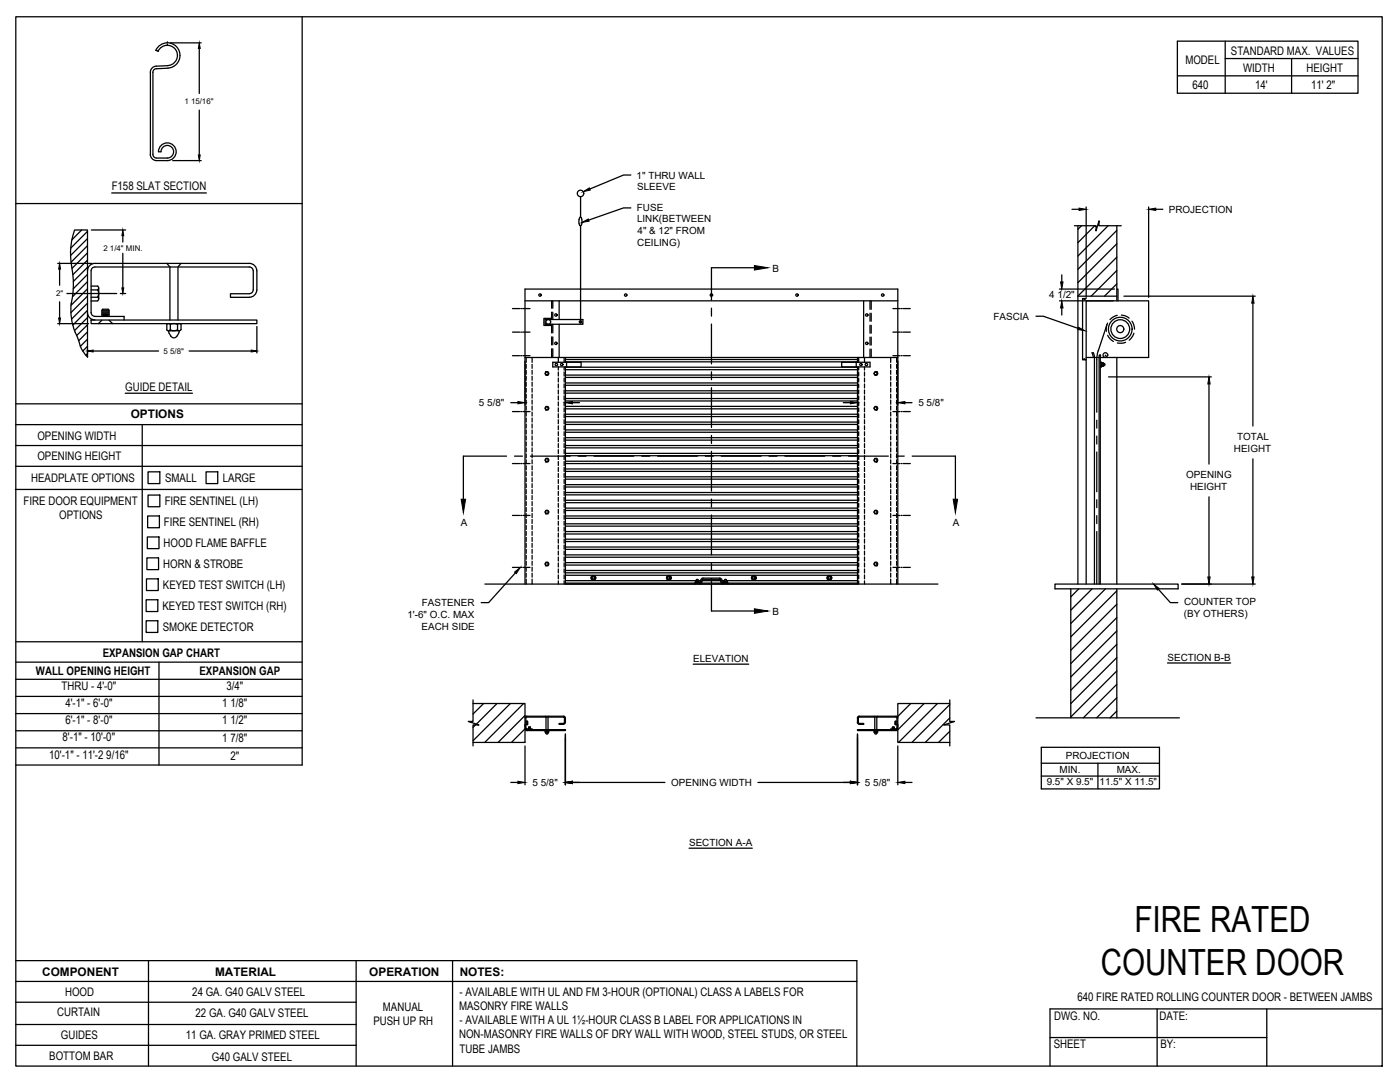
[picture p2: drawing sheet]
<svg xmlns="http://www.w3.org/2000/svg" width="279mm" height="216mm" viewBox="0 0 279 216" stroke-linecap="round" stroke-linejoin="round" font-family="sans-serif">
<!-- layer: ANNOTATIONS -->
<g fill="none" stroke="#000" stroke-width=".25">
<path d="M34 8.6h6.2M39.8 9.7v8.9M34.5 32h5.7M39.8 22v8.9M125.9 34.9h-1.5l-6.7 2.8M11.5 52.6h6.9M11.9 53.7v3.2M13.4 58.6h9.9M18.2 45.9h6.9M24 58.6h1.1M24.5 47v1.3M24.5 50.5v6.9"/>
<path d="M125.9 41.5h-1.5l-6.9 2.4M211.4 57.7h11M211.9 54.8v1.5M213.9 41.8h1.4M216.8 41.3v18M224.3 59.1h26.2M229.2 41.3v18M230.7 41.8h1.4M11.5 64.6h6.2M11.9 60.2v3.3M17.5 69.7v1M18.6 70h13"/>
<path d="M37.7 70h12.4M51.3 65.2v5.2M104.8 72.1v8.7M112.8 79.5v1.3M171.1 79.5v1.3M179.2 72v8.8M206.8 63.1h1.4l7 2.4M211.4 60h10.8M211.9 61.4v1.5M221.2 75.2h20.5M241.3 76.6v16M250 60.5v24.5"/>
<path d="M101.9 80.3h1.5M114.2 80.3h1.5M168.3 80.3h1.4M180.6 80.3h1.4M241.3 99.1v16M250 91.6v23.5M102.9 114.3l-5.4 5.9h-1.5M231.2 117.6l2.4 2.6h1.5M235.8 116.5h14.7M138.3 132.5h11.1M233 132.3h12.6M101.9 156.1h1.5"/>
<path d="M104.8 148.8v7.8M112.8 146.5v10.1M114.2 156.1h18.5M151.3 156.1h18.4M171.1 146.5v10.1M179.2 148.8v7.8M180.6 156.1h1.4M207.8 149.1h23.6v8.3h-23.6zM207.8 152.3h23.6M207.8 154.9h23.6M219.1 152.3v5.1M137.5 169.2h12.6"/>
</g>
<!-- layer: SECTION CUTS -->
<g fill="none" stroke="#000" stroke-width=".25">
<path d="M150.6 53.4h-8.6v6.5M142 61.5v1.6M142 64.7v7.9M142 74.2v1.6M142 77.4v7.9M101.1 91h-8.6v8.6M102.7 91h1.6M105.9 91h7.9M115.4 91h1.6M118.6 91h7.9M128.1 91h1.6M131.3 91h7.9"/>
<path d="M140.8 91h1.6M142 86.9v1.6M142 90.1v7.9M142 99.6v1.6M144 91h7.9M153.5 91h1.6M156.7 91h7.9M166.2 91h1.6M169.4 91h7.9M178.9 91h1.6M182.1 91h8.6v8.6M142 102.8v7.9"/>
<path d="M142 112.3v1.6M142 115.5v6.4h8.6"/>
</g>
<path d="M150.6 53l2.7 .4-2.7 .5zM92 99.6h.9l-.4 2.7zM190.2 99.6h.9l-.4 2.7zM150.6 121.5l2.7 .4-2.7 .5z" fill="#000" stroke="#000" stroke-width=".2"/>
<!-- layer: PUSH UP OPERATION RH -->
<g fill="none" stroke="#000" stroke-width=".25">
<path d="M115.9 39.3v4M115.9 45.1v19.4M115.9 43.4a.32 .32 0 0 0-.3 .1 .32 .32 0 0 0 0 .3l-.1 .3a.78 .78 0 0 0 .4 .9M115.9 43.4l.2 .4M116.1 43.8v.7M116.1 44.6l-.2 .4M214.4 45h4.3v1.1l.6-2v.9h4.5M215.1 45v71.5M215.8 45l-.7 .8M216.3 59.8l.5-.2h-.8v12.2h.8l-.5-.2M218.5 45l-3.4 3.4M219.3 44.2v.1"/>
<path d="M221.1 45l-6 6.1M222.9 57.7h.2v2.3M222.9 45v15M222.9 46l-7.8 7.7M222.9 48.6l-7.8 7.8M222.9 51.3l-7.8 7.8h7.8M222.9 54l-5.1 5.1M222.9 56.6l-2.5 2.5M102.3 66.3h1.4M102.3 71h1.4M102.3 61.6h1.4M103.9 71h.2"/>
<path d="M103.9 66.3h.2M103.9 61.6h.2M104.3 66.3h1.5M104.3 61.6h1.5M104.4 71h1.4M104.8 71.3h74.4M104.8 60h74.4M105 71.3v1M105 72.7v.8M105 73.9v.8M105 75.1v.8M105 76.3v.8"/>
<path d="M105 77.5v.8M105 78.7v.7M105 79.8v.8M106.2 71.3v1M106.2 72.7v.8M106.2 73.9v.8M106.2 75.1v.8M106.2 76.3v.8M106.2 77.5v.8M106.2 78.7v.7M106.2 79.8v.8M108.8 63.8h7.5v.9h-7.5z"/>
<path d="M108.9 74.2h.5l.2 .3-.2 .4h-.5l-.1-.4zM110.1 63.5h-1.6v1.4h1.6M110.1 60v1.5M110.1 62.3v1.5M110.1 64.7v1.7M110.1 67.2v1.6M110.1 69.6v1.7M110.3 72.3h5.7v.9h-5.7zM110.3 60v1.5M110.3 62.3v1.5M110.3 64.7v1.7M110.3 67.2v1.6"/>
<path d="M110.3 69.6v1.7M111.4 71.3v1M111.4 73.2v.7M111.4 74.2v.8M111.4 75.4v.8M111.4 76.6v.8M111.4 77.8v.8M111.4 79v.8M111.6 60v3.8M111.6 64.7v6.6M112.6 71.3v1M112.6 73.2v.7"/>
<path d="M112.6 74.2v.8M112.6 75.4v.8M112.6 76.6v.8M112.6 77.8v.8M112.6 79v.8M112.8 79.5h58.3M112.8 78.4h58.3M112.8 78h58.3M112.8 75.3h58.3M112.8 74.8h58.3M112.8 76.4h58.3M112.8 76.9h58.3"/>
<path d="M112.8 73.8h58.3M112.8 73.3h58.3M112.8 71.7h58.3M112.8 72.2h58.3M112.8 71.3v1M112.8 73.2v43.3M113.1 72.3v.9M168 72.3h5.6v.9h-5.6zM170.9 72.3v.9M171.1 71.3v1M171.1 73.2v43.3M171.4 71.3v1"/>
<path d="M171.4 73.2v.7M171.4 74.2v.8M171.4 75.4v.8M171.4 76.6v.8M171.4 77.8v.8M171.4 79v.8M172.4 60v11.3M172.5 71.3v1M172.5 73.2v.7M172.5 74.2v.8M172.5 75.4v.8M172.5 76.6v.8"/>
<path d="M172.5 77.8v.8M172.5 79v.8M173.6 60v1.7M173.6 62.5v1.6M173.6 64.9v1.6M173.6 67.3v1.6M173.6 69.7v1.6M173.9 60v1.7M173.9 62.5v1.6M173.9 64.9v1.6M173.9 67.3v1.6M173.9 69.7v1.6"/>
<path d="M174.6 74.2h.4l.2 .3-.2 .4h-.4l-.2-.4zM177.8 71.3v1M177.8 72.7v.8M177.8 73.9v.8M177.8 75.1v.8M177.8 76.3v.8M177.8 77.5v.8M177.8 78.7v.7M177.8 79.8v.8M178.2 66.3h1.4M178.2 71h1.4M178.2 61.6h1.4"/>
<path d="M178.9 71.3v1M178.9 72.7v.8M178.9 73.9v.8M178.9 75.1v.8M178.9 76.3v.8M178.9 77.5v.8M178.9 78.7v.7M178.9 79.8v.8M179.8 66.3h.2M179.8 71h.2M179.8 61.6h.2M180.2 66.3h1.5"/>
<path d="M180.2 61.6h1.5M180.3 71h1.4M216.8 71.3h2.6v45.2M218.2 71.3l-.3-.9a.71 .71 0 0 1 .5 .9v45.2M218.9 71.8v10.5M219.4 71.3v-.4h.2v.4M219.6 72.3h.2v.9h-.2M219.9 72.5l-.1-.1h.3v.1M219.9 72.6v.5l.2-.1v-.4M219.9 72.9h.2M219.9 72.6h.2M220.3 73h-.1"/>
<path d="M220.3 72.5h-.1v.5M220.3 72.5l.2 .2-.2 .3M220.6 70.9l.2 .2 .2-.1a.47 .47 0 0 0-.3-.6 .47 .47 0 0 0-.6 .4 .47 .47 0 0 0 .5 .5M220.9 64.8l-1.8 5.5-.2 1.5M221 64.5l-.2 .9v.7M221.1 66.9l.5 .7 .6 .5M222.9 71.3v45.2M223 62.9l-.7 .3-.8 .6M223.8 62.9l.8 .2 .7 .4M224.6 68.3l-.9 .2-.7-.1M225.9 64.1l.4 .6 .1 1M226.3 66.5l-.2 .6-.7 .8"/>
<path d="M102.3 92.5h1.4M102.3 82.1h1.4M103.9 92.5h.2M103.9 82.1h.2M104.4 92.5h1.4M104.4 82.1h1.4M105 81v.8M105 82.2v.8M105 83.4v.8M105 84.6v.8M105 85.8v.8M105 87v.8"/>
<path d="M105 88.2v.8M105 89.4v.8M105 90.6v.8M105 91.8v.7M105 92.9v.8M105 94.1v.8M105 95.3v.8M105 96.5v.8M105 97.7v.8M105 98.9v.8M106.2 81v.8M106.2 82.2v.8"/>
<path d="M106.2 83.4v.8M106.2 84.6v.8M106.2 85.8v.8M106.2 87v.8M106.2 88.2v.8M106.2 89.4v.8M106.2 90.6v.8M106.2 91.8v.7M106.2 92.9v.8M106.2 94.1v.8M106.2 95.3v.8M106.2 96.5v.8"/>
<path d="M106.2 97.7v.8M106.2 98.9v.8M108.9 91.5h.5l.2 .3-.2 .4h-.5l-.1-.4zM108.9 81.1h.5l.2 .4-.2 .3h-.5l-.1-.3zM111.4 80.2v.8M111.4 81.4v.8M111.4 82.6v.8M111.4 83.8v.8M111.4 85v.7M111.4 86.1v.8M111.4 87.3v.8M111.4 88.5v.8"/>
<path d="M111.4 89.7v.8M111.4 90.9v.8M111.4 92.1v.8M111.4 93.3v.8M111.4 94.5v.8M111.4 95.7v.8M111.4 96.9v.8M111.4 98v.8M111.4 99.3v.7M112.6 80.2v.8M112.6 81.4v.8M112.6 82.6v.8"/>
<path d="M112.6 83.8v.8M112.6 85v.7M112.6 86.1v.8M112.6 87.3v.8M112.6 88.5v.8M112.6 89.7v.8M112.6 90.9v.8M112.6 92.1v.8M112.6 93.3v.8M112.6 94.5v.8M112.6 95.7v.8M112.6 96.9v.8"/>
<path d="M112.6 98v.8M112.6 99.3v.7M112.8 99.8h58.3M112.8 97.2h58.3M112.8 96.7h58.3M112.8 98.3h58.3M112.8 98.7h58.3M112.8 94.1h58.3M112.8 93.6h58.3M112.8 95.1h58.3M112.8 95.6h58.3M112.8 90.9h58.3"/>
<path d="M112.8 90.5h58.3M112.8 92h58.3M112.8 92.5h58.3M112.8 89.4h58.3M112.8 88.9h58.3M112.8 86.3h58.3M112.8 85.8h58.3M112.8 87.3h58.3M112.8 87.8h58.3M112.8 83.1h58.3M112.8 82.7h58.3M112.8 84.2h58.3"/>
<path d="M112.8 84.7h58.3M112.8 80h58.3M112.8 81.1h58.3M112.8 81.6h58.3M171.4 80.2v.8M171.4 81.4v.8M171.4 82.6v.8M171.4 83.8v.8M171.4 85v.7M171.4 86.1v.8M171.4 87.3v.8M171.4 88.5v.8"/>
<path d="M171.4 89.7v.8M171.4 90.9v.8M171.4 92.1v.8M171.4 93.3v.8M171.4 94.5v.8M171.4 95.7v.8M171.4 96.9v.8M171.4 98v.8M171.4 99.3v.7M172.5 80.2v.8M172.5 81.4v.8M172.5 82.6v.8"/>
<path d="M172.5 83.8v.8M172.5 85v.7M172.5 86.1v.8M172.5 87.3v.8M172.5 88.5v.8M172.5 89.7v.8M172.5 90.9v.8M172.5 92.1v.8M172.5 93.3v.8M172.5 94.5v.8M172.5 95.7v.8M172.5 96.9v.8"/>
<path d="M172.5 98v.8M172.5 99.3v.7M174.6 91.5h.4l.2 .3-.2 .4h-.4l-.2-.4zM174.6 81.1h.4l.2 .4-.2 .3h-.4l-.2-.3zM177.8 81v.8M177.8 82.2v.8M177.8 83.4v.8M177.8 84.6v.8M177.8 85.8v.8M177.8 87v.8M177.8 88.2v.8M177.8 89.4v.8"/>
<path d="M177.8 90.6v.8M177.8 91.8v.7M177.8 92.9v.8M177.8 94.1v.8M177.8 95.3v.8M177.8 96.5v.8M177.8 97.7v.8M177.8 98.9v.8M178.2 92.5h1.4M178.2 82.1h1.4M178.9 81v.8M178.9 82.2v.8"/>
<path d="M178.9 83.4v.8M178.9 84.6v.8M178.9 85.8v.8M178.9 87v.8M178.9 88.2v.8M178.9 89.4v.8M178.9 90.6v.8M178.9 91.8v.7M178.9 92.9v.8M178.9 94.1v.8M178.9 95.3v.8M178.9 96.5v.8"/>
<path d="M178.9 97.7v.8M178.9 98.9v.8M179.8 92.5h.2M179.8 82.1h.2M180.3 92.5h1.4M180.3 82.1h1.4M218.9 83.8v1.6M218.9 87v1.6M218.9 90.2v7.9M218.9 99.7v1.6M96.8 116.5h90.4M102.3 102.8h1.4"/>
<path d="M102.3 113.2h1.4M103.9 102.8h.2M103.9 113.2h.2M104.4 102.8h1.4M104.4 113.2h1.4M104.8 116.5v-58.8h74.4v58.8M105 100.1v.8M105 101.3v.8M105 102.5v.8M105 103.7v.8M105 104.9v.7M105 106v.8"/>
<path d="M105 107.2v.8M105 108.4v.8M105 109.6v.8M105 110.8v.8M105 112v.8M105 113.2v.8M105 114.4v.8M105 115.6v.9M106.2 100.1v.8M106.2 101.3v.8M106.2 102.5v.8M106.2 103.7v.8"/>
<path d="M106.2 104.9v.7M106.2 106v.8M106.2 107.2v.8M106.2 108.4v.8M106.2 109.6v.8M106.2 110.8v.8M106.2 112v.8M106.2 113.2v.8M106.2 114.4v.8M106.2 115.6v.9M108.9 112.2h.5l.2 .3-.2 .4h-.5l-.1-.4zM108.9 101.8h.5l.2 .4-.2 .3h-.5l-.1-.3z"/>
<path d="M111.4 100.4v.8M111.4 101.6v.8M111.4 102.8v.8M111.4 104v.8M111.4 105.2v.8M111.4 106.4v.8M111.4 107.6v.8M111.4 108.8v.8M111.4 110v.7M111.4 111.1v.9M111.4 112.3v.8M111.4 113.5v.8"/>
<path d="M111.4 114.7v.8M111.4 115.9v.6M112.6 100.4v.8M112.6 101.6v.8M112.6 102.8v.8M112.6 104v.8M112.6 105.2v.8M112.6 106.4v.8M112.6 107.6v.8M112.6 108.8v.8M112.6 110v.7M112.6 111.1v.9"/>
<path d="M112.6 112.3v.8M112.6 113.5v.8M112.6 114.7v.8M112.6 115.9v.6M112.8 111.2h58.3M112.8 110.7h58.3M112.8 100.3h58.3M112.8 103.4h58.3M112.8 103h58.3M112.8 101.4h58.3M112.8 101.9h58.3M112.8 106.6h58.3"/>
<path d="M112.8 106.1h58.3M112.8 104.5h58.3M112.8 105h58.3M112.8 109.6h58.3M112.8 109.2h58.3M112.8 107.6h58.3M112.8 108.1h58.3M112.8 116.4h58.3M112.8 114.8h58.3M112.8 115.9h26.1M112.8 114.3h58.3M112.8 112.8h58.3"/>
<path d="M112.8 112.3h58.3M112.8 113.8h58.3M118.2 114.9h.5l.2 .4-.2 .4h-.5l-.2-.4zM133.3 114.9h.4l.3 .4-.3 .4h-.4l-.3-.4zM138.7 116.5v-.2h.9l.2-.2a.52 .52 0 0 1 .5-.7l3.3-.1a.7 .7 0 0 1 .6 .9l1.1 .1v.2M139 116.2h.3M139 116v.3h-.2v-.3h.5M139 115.7l-.1 .3 .5-.1v-.1M139.3 115.7h-.3M139.3 115.7l.1 .1M139.4 116h.1l-.1 .3zM139.4 115.9h.4"/>
<path d="M140.1 115.9h3.8M140.3 115.6l-.2 .2a.56 .56 0 0 1-.5 .7M140.3 115.6h3.3M143.6 115.6l.2 .2M143.8 116l.3 .5h.2M143.9 115.8v.3M144.1 115.9h.4M144.6 115.8l-.1 .1 .6 .1M144.6 116.2h.4M144.6 116h.4M144.6 116h-.1l-.1 .2 .2 .1M144.6 116v.2"/>
<path d="M144.7 115.7l-.1 .1M144.9 115.7h-.3M144.9 115.7l.2 .2M145 116v.2M145 116h.2l-.1 .2h-.1M145.1 115.9h26M150.2 114.9h.5l.2 .4-.2 .4h-.5l-.2-.4zM165.3 114.9h.5l.2 .4-.2 .4h-.5l-.2-.4zM171.4 100.4v.8M171.4 101.6v.8M171.4 102.8v.8M171.4 104v.8"/>
<path d="M171.4 105.2v.8M171.4 106.4v.8M171.4 107.6v.8M171.4 108.8v.8M171.4 110v.7M171.4 111.1v.9M171.4 112.3v.8M171.4 113.5v.8M171.4 114.7v.8M171.4 115.9v.6M172.5 100.4v.8M172.5 101.6v.8"/>
<path d="M172.5 102.8v.8M172.5 104v.8M172.5 105.2v.8M172.5 106.4v.8M172.5 107.6v.8M172.5 108.8v.8M172.5 110v.7M172.5 111.1v.9M172.5 112.3v.8M172.5 113.5v.8M172.5 114.7v.8M172.5 115.9v.6"/>
<path d="M174.6 112.2h.4l.2 .3-.2 .4h-.4l-.2-.4zM174.6 101.8h.4l.2 .4-.2 .3h-.4l-.2-.3zM177.8 100.1v.8M177.8 101.3v.8M177.8 102.5v.8M177.8 103.7v.8M177.8 104.9v.7M177.8 106v.8M177.8 107.2v.8M177.8 108.4v.8M177.8 109.6v.8M177.8 110.8v.8"/>
<path d="M177.8 112v.8M177.8 113.2v.8M177.8 114.4v.8M177.8 115.6v.9M178.2 102.8h1.4M178.2 113.2h1.4M178.9 100.1v.8M178.9 101.3v.8M178.9 102.5v.8M178.9 103.7v.8M178.9 104.9v.7M178.9 106v.8"/>
<path d="M178.9 107.2v.8M178.9 108.4v.8M178.9 109.6v.8M178.9 110.8v.8M178.9 112v.8M178.9 113.2v.8M178.9 114.4v.8M178.9 115.6v.9M179.8 102.8h.2M179.8 113.2h.2M180.3 102.8h1.4M180.3 113.2h1.4"/>
<path d="M210.5 116.5h24.6v1h-24.6zM213.7 117.5v25.7M215.3 117.5l-1.6 1.6M216.8 116.5v-56.5h12.4v11.3h-9.6v45.2M218 117.5l-4.3 4.3M218.9 102.9v1.6M218.9 106.1v10.4M220.6 117.5l-6.9 6.9M222.9 117.9l-9.2 9.2M222.9 117.5v25.7M94.4 139.7v4.3h-.9l2.1 .7h-1.2v4.1M189.5 139.7v4.3h1l-2.1 .7h1.1v4.1"/>
<path d="M222.9 120.6l-9.2 9.2M222.9 123.2l-9.2 9.2M222.9 125.9l-9.2 9.2M222.9 128.6l-9.2 9.1M222.9 131.2l-9.2 9.2M222.9 133.9l-9.2 9.2M222.9 136.5l-6.7 6.7M222.9 139.2l-4 4M94.4 140.4h10.4v7.7h-10.4M94.9 144.7l-.5 .4M96.5 140.4l-2.1 2.1M99.2 140.4l-4.1 4.1"/>
<path d="M101.9 140.4l-7.5 7.4M104.5 140.4l-7.8 7.7M104.8 144.5v.6M104.8 142.8l-5.4 5.3M104.8 145.4l-2.7 2.7M104.8 148.1h-.1M104.8 145.2l.3 .4M104.8 143.2l.3-.3h7.4l.3 .3M104.9 143.9h.3v.2M104.9 145.6h7.9v.2h-7.9zM104.9 144.6h.4M104.9 144.1h.3"/>
<path d="M104.9 144.4h.4M105.1 143.1l-.2 .1v2l.2 .2h1.1v.2M105.1 143.1h7.4M105.2 144.4v.2M105.2 144.1v.3M105.3 144v.5M105.5 145.1h.4M105.5 145.3h.4M105.5 145.2h.4M105.5 145.6l-.2 .2M105.5 145.1v.3M105.5 145.4h.3"/>
<path d="M105.5 145.3h.3M105.5 145.2h.3M105.9 145.6l.1 .2M105.9 145.1v.3M108.8 145.8h.2M108.8 142.9l.2 .2v2.5M108.8 145.8v.3M108.9 146.2v-.1h.5v.2M108.9 146.3l.2 .2 .3-.2M109 146.1h-.2M109 146.1h.3M109.3 145.8h-.3v.3"/>
<path d="M109.3 145.8h.2M109.3 145.8v.3M109.5 146.1h-.2M109.5 142.9l-.1 .2v2.5M109.5 145.8v.3M112.5 143.1l.1 .1v1M112.6 144.2l-.1 .2h-.9v.1h.9M112.8 144.2l-.3 .3M112.8 143.3v.9M171.1 144.2l.4 .3M171.1 145.6h7.9v.2h-7.9zM171.3 144.2l.2 .2h.9v.1h-.9"/>
<path d="M171.5 143.1l-.2 .1v1M171.5 143.1h7.3M174.4 145.8h.2M174.4 142.9l.2 .2v2.5M174.4 145.8v.3h.2M174.6 146.3l.2 .2 .2-.2M174.6 145.8h.4v.3h-.4zM175 145.8h.2M175 146.1v.2M175.1 146.1h-.6v.1M175.1 146.1h-.1M175.2 142.9l-.2 .2v2.5"/>
<path d="M175.2 145.8v.3M178.1 145.3h.4M178.1 145.2h.4M178.1 145.1h.4M178.1 145.6l-.2 .2M178.1 145.1v.3M178.2 145.4h.2M178.2 145.3h.2M178.2 145.2h.2M178.5 145.6l.1 .2M178.5 145.1v.3M178.6 144v.5"/>
<path d="M178.7 144.6h.3M178.7 144.4h.3M178.7 144.1v.3M178.7 144.4v.2M178.7 144.1h.3M178.8 143.1l.2 .1v2l-.2 .2h-1v.2M179 143.9h-.3v.2M179.2 145.2l-.4 .4M179.2 143.2l-.4-.3h-7.3l-.3 .2-.1 1.1M179.2 144.5v.6M181.8 140.4l-2.6 2.6M184.4 140.4l-5.2 5.2"/>
<path d="M187.1 140.4l-7.8 7.7M189.5 140.4h-10.3v7.7h10.3M189.5 140.6l-7.5 7.5M189.5 143.3l-4.8 4.8M189.5 145.9l-2.2 2.2M206.8 143.2h28.6M222.9 141.9l-1.4 1.3"/>
<circle cx="115.9" cy="38.6" r=".65"/>
<circle cx="107.8" cy="58.9" r=".24"/>
<circle cx="124.9" cy="58.9" r=".24"/>
<circle cx="142" cy="58.9" r=".24"/>
<circle cx="159.1" cy="58.9" r=".24"/>
<circle cx="176.2" cy="58.9" r=".24"/>
<circle cx="109.1" cy="74.5" r=".29"/>
<circle cx="109.4" cy="64.2" r=".48"/>
<circle cx="110.9" cy="62.9" r=".24"/>
<circle cx="110.9" cy="68.5" r=".24"/>
<circle cx="111" cy="72.7" r=".24"/>
<circle cx="112.1" cy="72.7" r=".24"/>
<circle cx="115.9" cy="64.2" r=".24"/>
<circle cx="171.8" cy="72.7" r=".24"/>
<circle cx="172.9" cy="72.7" r=".24"/>
<circle cx="173" cy="68.5" r=".24"/>
<circle cx="173" cy="62.9" r=".24"/>
<circle cx="174.8" cy="74.5" r=".29"/>
<circle cx="223.6" cy="65.7" r="1.87"/>
<circle cx="223.6" cy="65.7" r="2.36"/>
<circle cx="223.6" cy="65.7" r=".71"/>
<circle cx="109.1" cy="91.8" r=".29"/>
<circle cx="109.1" cy="81.5" r=".29"/>
<circle cx="174.8" cy="81.5" r=".29"/>
<circle cx="174.8" cy="91.8" r=".29"/>
<circle cx="109.1" cy="112.5" r=".29"/>
<circle cx="109.1" cy="102.2" r=".29"/>
<circle cx="118.4" cy="115.3" r=".48"/>
<circle cx="118.4" cy="115.3" r=".24"/>
<circle cx="133.5" cy="115.3" r=".48"/>
<circle cx="133.5" cy="115.3" r=".24"/>
<circle cx="150.4" cy="115.3" r=".48"/>
<circle cx="150.4" cy="115.3" r=".24"/>
<circle cx="165.5" cy="115.3" r=".48"/>
<circle cx="165.5" cy="115.3" r=".24"/>
<circle cx="174.8" cy="112.5" r=".29"/>
<circle cx="174.8" cy="102.2" r=".29"/>
</g>
<!-- layer: ANNOTATIONS -->
<g fill="#000" stroke="#000" stroke-width=".2">
<path d="M39.8 8.6l.2 1.1h-.4zM39.6 30.9h.4l-.2 1.1zM116.4 38.2l1.2-.7 .2 .4zM11.9 52.6l.2 1.1h-.4zM24.3 57.4h.4l-.2 1.2zM24.5 45.9l.2 1.1h-.4zM116.1 44.4l1.3-.7 .2 .4zM211.7 56.3h.5l-.3 1.4zM215.3 41.5l1.5 .3-1.5 .2zM229.2 41.8l1.5-.3v.5zM11.7 63.5h.4l-.2 1.1zM17.5 70l1.1-.1v.3z"/>
<path d="M50.1 69.9l1.2 .1-1.2 .2zM211.9 60l.3 1.4h-.5zM215.2 65.3l1.3 .7-1.4-.3zM241.3 75.2l.2 1.4h-.5zM250 59.1l.3 1.4h-.5zM103.4 80.1l1.4 .2-1.4 .3zM112.8 80.3l1.4-.2v.5zM169.7 80.1l1.4 .2-1.4 .3zM179.2 80.3l1.4-.2v.5zM102.7 114.2l1.1-.9-.8 1.2zM230.2 116.5l1.2 .9-.4 .4zM241 115.1h.5l-.2 1.4z"/>
<path d="M249.8 115.1h.5l-.3 1.4zM103.4 155.9l1.4 .2-1.4 .3zM112.8 156.1l1.4-.2v.5zM169.7 155.9l1.4 .2-1.4 .3zM179.2 156.1l1.4-.2v.5z"/>
</g>
<!-- layer: PUSH UP OPERATION RH -->
<path d="M219.8 73.2h.1" fill="none" stroke="#000" stroke-width=".2"/>
<!-- layer: DETAILS -->
<g fill="none" stroke="#000" stroke-width=".25">
<path d="M30 14.5v16.3M30.5 14.5v16.3M31.2 13.2a1.26 1.26 0 0 0-1.2 1.2M31.6 10.2a2.02 2.02 0 0 1 3.5-.3 2.02 2.02 0 0 1-1.6 3.2M31.6 10.2h.1M33.4 8.5a2.53 2.53 0 0 1 2.5 2.5 2.53 2.53 0 0 1-2.4 2.6M33.4 8.6a2.53 2.53 0 0 0-2.3 1.4l.5 .2M33.4 8.6h.1M33.4 9.1h.1M33.5 13.1l-2.3 .1M33.5 13.6l-2.3 .1a.75 .75 0 0 0-.7 .7M30 30.8a1.26 1.26 0 0 0 1.3 1.2"/>
<path d="M30.5 30.8a.75 .75 0 0 0 .8 .7M31.3 31.5h2.1a1.26 1.26 0 0 0 1.2-1.2 1.26 1.26 0 0 0-1.2-1.3 1.26 1.26 0 0 0-1.3 1.3h-.5a1.76 1.76 0 0 1 1.8-1.8 1.76 1.76 0 0 1 1.8 1.8 1.76 1.76 0 0 1-1.8 1.7h-2.1M16.3 45.9l-1.9 2M17.5 59.1l-3.3 3.3M17.5 57.6l-3.3 3.3M17.5 56.2l-3 3M17.5 54.8l-2.9 2.8M17.5 53.3l-2.9 2.9M17.5 51.9l-3 2.9M17.5 50.5l-3.1 3.1M17.5 49l-3.3 3.3M17.5 47.6l-3.4 3.4"/>
<path d="M17.5 46.2l-3.4 3.3M18.2 57.1h1.3M18.2 57.8h1.3M18.2 59.3h1.3M18.9 53.3a.75 .75 0 0 0-.7 .7v8.4a.75 .75 0 0 0 .7 .7M18.9 52.6a1.47 1.47 0 0 0-1.4 1.4M18.9 53.3h30.9a.75 .75 0 0 1 .7 .7v3.8a.79 .79 0 0 1-.7 .8M18.9 52.6h30.9a1.47 1.47 0 0 1 1.4 1.4M19.5 57.1l.2 .4-.2 .3a1.35 1.35 0 0 1 0 1.5l.2 .4-.2 .3M19.7 57.5v2.2M33.3 52.6l.6 .7v10.6M36.1 52.6l-.6 .7v10.6"/>
<path d="M51.2 57.8a1.5 1.5 0 0 1-1.4 1.5h-3.8v-.7h3.8M51.3 54v3.8M16 69.1l-.6-1.9a11.5 11.5 0 0 1-1-7.8 19.5 19.5 0 0 0-.2-7 14.4 14.4 0 0 1 .7-6.5h2.6v25.3M17.5 67.7l-1.5 1.4 .8 1.4 .7 .7M17.5 71.2h.1M17.5 70.5l-.4 .4M17.5 69.1l-1 1M17.5 66.2l-1.8 1.8M17.5 64.8l-2.2 2.2M17.5 63.4l-2.6 2.6M17.5 61.9l-3 3M17.5 60.5l-3.2 3.2"/>
<path d="M17.5 62.4a1.47 1.47 0 0 0 1.4 1.4M18.2 63.9h33.1v.7h-33.1zM18.2 60h1.3M18.9 63.1h5.9v.8M20.3 63.1v-1.2l.2-.2h1.1l.2 .2v1.2M20.3 62.8h1.5M20.3 62.4h1.5M20.3 62.1h1.5M20.3 63.9l-.7 .7M20.5 62.9h1.1M20.5 62.6h1.1M20.5 62.3h1.1"/>
<path d="M20.5 61.9h1.1M21.8 63.9l.7 .7M33.6 66l.5 1.1a.71 .71 0 0 0 1.2 0l.5-1.1h-2.2M34 64.8a.43 .43 0 0 0-.7-.1l.1 1.2 .4 .1 .2-.2M34 64.7a1.43 1.43 0 0 1 1.4 0M34 64.8v1M35.4 64.7l.4-.1 .3 .2M35.4 64.8v1a1.43 1.43 0 0 1-1.4 0M36.1 64.8l-.1 1.1-.4 .1-.2-.2"/>
</g>
<path d="M17.5 64.6h.1" fill="none" stroke="#000" stroke-width=".2"/>
<!-- layer: TITLE BLOCK -->
<g fill="none" stroke="#000" stroke-width=".25">
<path d="M3.2 3.3h272.6v209.4h-272.6zM60.3 3.3v149.4h-57.1M235 8.2h36v10.4h-36zM235 15.1h36M244.5 11.7h26.5M244.5 8.2v10.4M22.3 38.5h18.9M3.2 40.6h57.1M25 78.5h13.4M3.1 97.7h57.1M3.2 88.9h57.1M3.2 93h57.1"/>
<path d="M3.2 84.7h57.1M3.2 80.6h57.1M28.4 84.7v43.4M29.5 94.1h2.4v2.4h-2.4zM29.5 98.8h2.4v2.3h-2.4zM41.1 94.1h2.4v2.4h-2.4zM29.2 119.7h2.3v2.3h-2.3zM29.2 115.5h2.4v2.3h-2.4zM29.3 111.3h2.3v2.4h-2.3zM29.4 107.1h2.3v2.4h-2.3zM29.5 103h2.3v2.3h-2.3zM3.2 128.1h57.1"/>
<path d="M3.2 132.1h57.1M3.2 135.6h57.1M3.2 139h57.1M29.2 123.9h2.3v2.3h-2.3zM31.7 132.1v20.6M35.5 130.6v.1M3.2 142.4h57.1M3.2 145.8h57.1M3.2 149.2h57.1M3.2 200h67.9M3.2 195.8h167.8M3.2 191.7h167.8v21"/>
<path d="M29.6 191.7v21M71.1 191.7v21M90.3 191.7v21M3.2 208.6h67.9M3.2 204.4h67.9M209.6 207h43.2M230.9 201.3v11.4M252.8 201.3v11.4M275.8 201.3h-66.2v11.4"/>
</g>
<!-- layer: 0 -->
<path d="M257.8 11.7v6.9" fill="none" stroke="#000" stroke-width=".25"/>
<g font-size="7.2">
<text x="226.4" y="185.9">FIRE RATED</text>
<text x="219.7" y="194.6">COUNTER DOOR</text>
</g>
<g font-size="2.4">
<text x="245.7" y="11.1">STANDARD MAX. VALUES</text>
<text x="236.6" y="12.7">MODEL</text>
<text x="238" y="17.8">640</text>
<text x="248.1" y="14.4">WIDTH</text>
<text x="250.5" y="17.8">14'</text>
<text x="260.7" y="14.4">HEIGHT</text>
<text x="261.7" y="17.8">11' 2&quot;</text>
<text x="22.3" y="38">F158 SLAT SECTION</text>
<text x="25" y="78">GUIDE DETAIL</text>
<text x="26.1" y="83.5">OPTIONS</text>
<text x="7.5" y="87.7">OPENING WIDTH</text>
<text x="7.5" y="91.9">OPENING HEIGHT</text>
<text x="4.7" y="100.8">FIRE DOOR EQUIPMENT</text>
<text x="6.2" y="96.2">HEADPLATE OPTIONS</text>
<text x="32.9" y="100.8">FIRE SENTINEL (LH)</text>
<text x="32.9" y="96.2">SMALL</text>
<text x="44.5" y="96.2">LARGE</text>
<text x="11.8" y="103.7">OPTIONS</text>
<text x="32.7" y="105">FIRE SENTINEL (RH)</text>
<text x="32.6" y="113.4">HORN &amp; STROBE</text>
<text x="32.7" y="109.2">HOOD FLAME BAFFLE</text>
<text x="32.5" y="117.5">KEYED TEST SWITCH (LH)</text>
<text x="32.4" y="121.7">KEYED TEST SWITCH (RH)</text>
<text x="32.5" y="125.9">SMOKE DETECTOR</text>
<text x="20.5" y="131.1">EXPANSION GAP CHART</text>
<text x="7.2" y="134.6">WALL OPENING HEIGHT</text>
<text x="12.3" y="137.7">THRU - 4'-0&quot;</text>
<text x="39.8" y="134.7">EXPANSION GAP</text>
<text x="45.2" y="137.7">3/4&quot;</text>
<text x="13" y="141">4'-1&quot; - 6'-0&quot;</text>
<text x="44.4" y="141.1">1 1/8&quot;</text>
<text x="12.5" y="147.9">8'-1&quot; - 10'-0&quot;</text>
<text x="13" y="144.5">6'-1&quot; - 8'-0&quot;</text>
<text x="44.4" y="144.5">1 1/2&quot;</text>
<text x="44.4" y="148">1 7/8&quot;</text>
<text x="9.8" y="151.5">10'-1&quot; - 11'-2 9/16&quot;</text>
<text x="46" y="151.6">2&quot;</text>
<text x="8.4" y="194.7">COMPONENT</text>
<text x="42.9" y="194.7">MATERIAL</text>
<text x="73.7" y="194.7">OPERATION</text>
<text x="91.7" y="194.7">NOTES:</text>
<text x="11.4" y="202.8">CURTAIN</text>
<text x="13" y="198.8">HOOD</text>
<text x="38.4" y="198.6">24 GA. G40 GALV STEEL</text>
<text x="39" y="202.9">22 GA. G40 GALV STEEL</text>
<text x="76.4" y="201.6">MANUAL</text>
<text x="91.6" y="201.5">MASONRY FIRE WALLS</text>
<text x="91.7" y="198.6">- AVAILABLE WITH UL AND FM 3-HOUR (OPTIONAL) CLASS A LABELS FOR</text>
<text x="210.4" y="203.6">DWG. NO.</text>
<text x="215" y="199.8">640 FIRE RATED ROLLING COUNTER DOOR - BETWEEN JAMBS</text>
<text x="231.4" y="203.4">DATE:</text>
<text x="12.2" y="207.3">GUIDES</text>
<text x="37.1" y="207.2">11 GA. GRAY PRIMED STEEL</text>
<text x="74.5" y="204.5">PUSH UP RH</text>
<text x="91.6" y="207.2">NON-MASONRY FIRE WALLS OF DRY WALL WITH WOOD, STEEL STUDS, OR STEEL</text>
<text x="91.7" y="204.3">- AVAILABLE WITH A UL 1½-HOUR CLASS B LABEL FOR APPLICATIONS IN</text>
<text x="210.3" y="209.1">SHEET</text>
<text x="231.6" y="209">BY:</text>
<text x="9.8" y="211.5">BOTTOM BAR</text>
<text x="42.3" y="211.6">G40 GALV STEEL</text>
<text x="91.7" y="210">TUBE JAMBS</text>
</g>
<g font-size="2">
<text x="127" y="35.6">1&quot; THRU WALL</text>
<text x="127.2" y="38">SLEEVE</text>
<text x="127.1" y="42">FUSE</text>
<text x="127.1" y="44.4">LINK(BETWEEN</text>
<text x="127.2" y="46.8">4&quot; &amp; 12&quot; FROM</text>
<text x="233.3" y="42.5">PROJECTION</text>
<text x="127.2" y="49.1">CEILING)</text>
<text x="154.2" y="54.2">B</text>
<text x="209.4" y="59.5">4 1/2&quot;</text>
<text x="198.3" y="63.8">FASCIA</text>
<text x="95.6" y="81">5 5/8&quot;</text>
<text x="183.3" y="81">5 5/8&quot;</text>
<text x="246.9" y="87.8">TOTAL</text>
<text x="236.7" y="95.4">OPENING</text>
<text x="246.3" y="90.2">HEIGHT</text>
<text x="237.5" y="97.7">HEIGHT</text>
<text x="91.9" y="104.9">A</text>
<text x="190.1" y="104.9">A</text>
<text x="81.3" y="123.4">1'-6&quot; O.C. MAX</text>
<text x="84.1" y="125.7">EACH SIDE</text>
<text x="84.2" y="121">FASTENER</text>
<text x="154.2" y="122.7">B</text>
<text x="236.3" y="123.1">(BY OTHERS)</text>
<text x="236.3" y="120.8">COUNTER TOP</text>
<text x="233" y="131.9">SECTION B-B</text>
<text x="138.3" y="132.1">ELEVATION</text>
<text x="211.5" y="154.3">MIN.</text>
<text x="212.7" y="151.4">PROJECTION</text>
<text x="222.9" y="154.3">MAX.</text>
<text x="106.3" y="156.8">5 5/8&quot;</text>
<text x="133.9" y="156.8">OPENING WIDTH</text>
<text x="172.6" y="156.8">5 5/8&quot;</text>
<text x="208.9" y="156.7">9.5&quot; X 9.5&quot;</text>
<text x="219.4" y="156.7">11.5&quot; X 11.5&quot;</text>
<text x="137.5" y="168.8">SECTION A-A</text>
</g>
<g font-size="1.6">
<text x="36.8" y="20.8">1 15/16&quot;</text>
<text x="20.6" y="50">2 1/4&quot; MIN.</text>
<text x="11.2" y="59.1">2&quot;</text>
<text x="32.7" y="70.6">5 5/8&quot;</text>
</g>
</svg>
